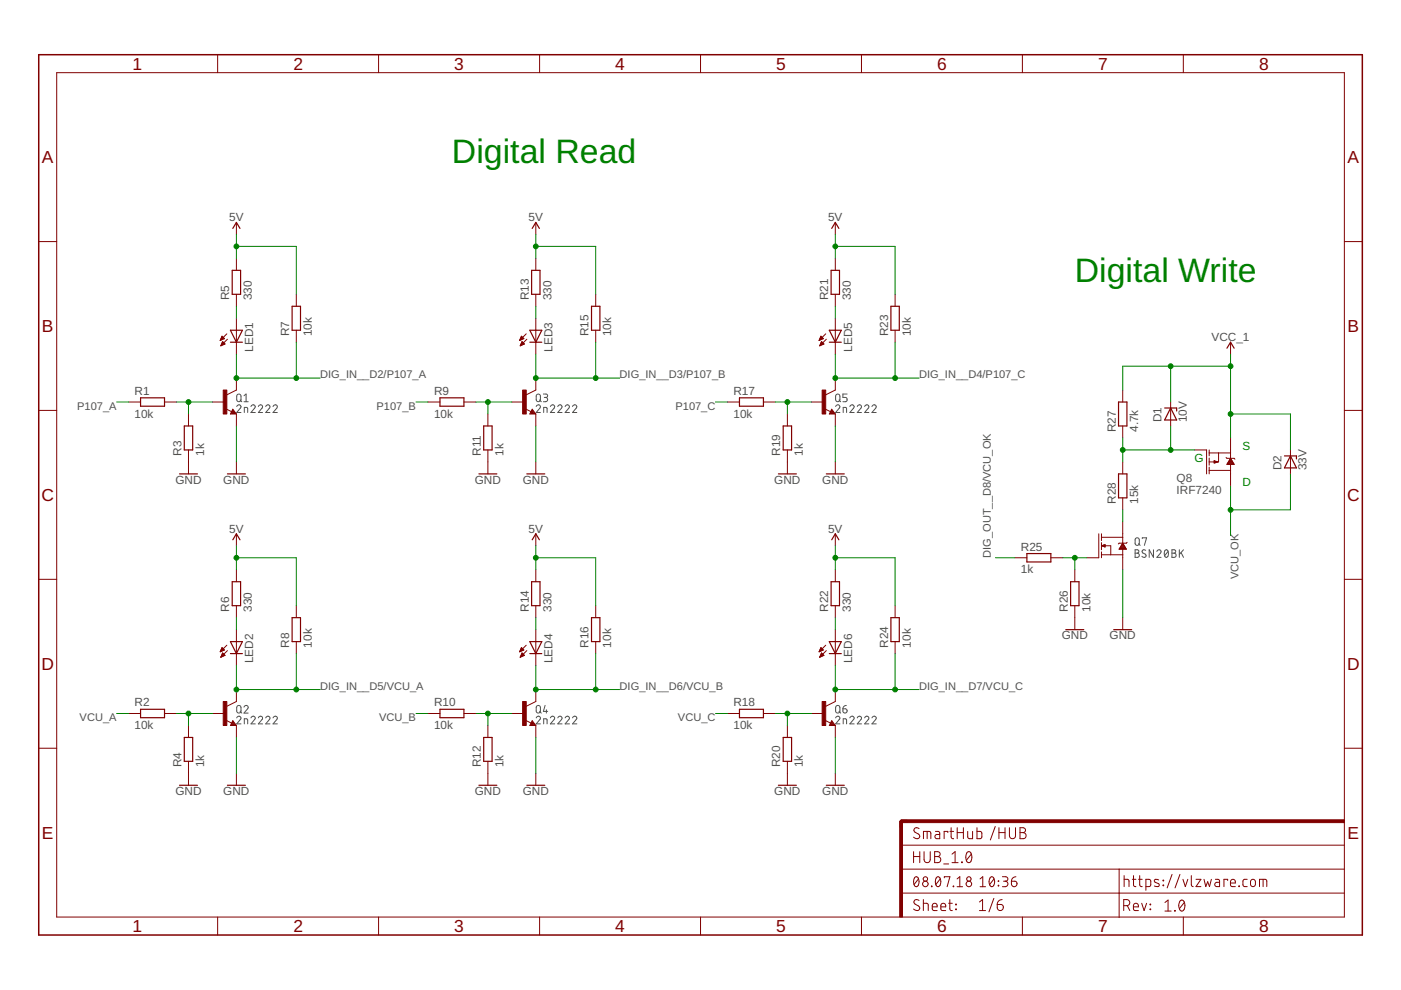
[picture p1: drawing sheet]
<svg xmlns="http://www.w3.org/2000/svg" width="297mm" height="210mm" viewBox="0 0 297 210" stroke-linecap="round" stroke-linejoin="round" font-family="sans-serif">
<g fill="none" stroke="#505050" stroke-width=".21">
<path d="M50.2 86.2a.44 .44 0 0 1 .6-.4 .44 .44 0 0 1 .1 .8l-.7 .9h.9M50.3 83.7l.4-.2 .3 .2 .1 1a.46 .46 0 0 1-.5 .5 .46 .46 0 0 1-.4-.5zM50.9 84.8l.4 .4M51.7 85.2h.9M51.7 83.9l.5-.4v1.7M51.8 87.5v-1.1l.7 .1v1M53.2 86.2a.44 .44 0 0 1 .6-.4 .44 .44 0 0 1 .2 .8l-.8 .9h.9M54.8 86.2a.44 .44 0 0 1 .6-.4 .44 .44 0 0 1 .1 .8l-.7 .9h.9M56.3 86.2a.44 .44 0 0 1 .7-.4 .44 .44 0 0 1 .1 .8l-.8 .9h.9M57.9 86.2a.45 .45 0 0 1 .6-.4 .45 .45 0 0 1 .2 .8l-.8 .9h.9M113.7 86.2a.44 .44 0 0 1 .6-.4 .44 .44 0 0 1 .1 .8l-.7 .9h.9M113.8 83.7l.3-.2 .3 .2 .2 1a.44 .44 0 0 1-.5 .5 .44 .44 0 0 1-.4-.5z"/>
<path d="M114.4 84.8l.4 .4M115.2 83.5h.6a.36 .36 0 0 1 .3 .4 .36 .36 0 0 1-.3 .4h-.4M115.3 87.5v-1.1l.7 .1v1M115.7 84.3a.46 .46 0 0 1 .4 .4 .46 .46 0 0 1-.4 .5h-.5M116.7 86.2a.45 .45 0 0 1 .6-.4 .45 .45 0 0 1 .2 .8l-.8 .9h.9M118.3 86.2a.45 .45 0 0 1 .6-.4 .45 .45 0 0 1 .1 .8l-.7 .9h.9M119.8 86.2a.44 .44 0 0 1 .7-.4 .44 .44 0 0 1 .1 .8l-.8 .9h.9M121.4 86.2a.44 .44 0 0 1 .6-.4 .44 .44 0 0 1 .2 .8l-.8 .9h.9M177.2 86.2a.44 .44 0 0 1 .6-.4 .44 .44 0 0 1 .1 .8l-.7 .9h.9M177.3 83.7l.3-.2 .3 .2 .2 1a.46 .46 0 0 1-.5 .5 .46 .46 0 0 1-.4-.5zM177.9 84.8l.3 .4M178.8 87.5v-1.1l.7 .1v1"/>
<path d="M179.6 83.5h-.9v.8h.5a.46 .46 0 0 1 .4 .4 .46 .46 0 0 1-.4 .5h-.5M180.2 86.2a.44 .44 0 0 1 .6-.4 .44 .44 0 0 1 .2 .8l-.8 .9h.9M181.8 86.2a.44 .44 0 0 1 .6-.4 .44 .44 0 0 1 .1 .8l-.7 .9h.8M183.3 86.2a.44 .44 0 0 1 .7-.4 .44 .44 0 0 1 .1 .8l-.8 .9h.9M184.9 86.2a.45 .45 0 0 1 .6-.4 .45 .45 0 0 1 .2 .8l-.8 .9h.9M240.7 116.6h.4a.36 .36 0 0 1 .4 .3 .36 .36 0 0 1-.4 .4 .44 .44 0 0 1 .5 .4 .44 .44 0 0 1-.5 .5h-.4zM240.7 117.3h.4M240.8 114.2l.3-.2 .3 .2 .2 1a.44 .44 0 0 1-.5 .4 .44 .44 0 0 1-.4-.4zM241.4 115.3l.3 .3M242.2 114.2v-.2h.9l-.5 1.6M242.9 116.7a.41 .41 0 0 0-.6-.1 .41 .41 0 0 0 0 .6l.5 .3a.44 .44 0 0 1 0 .7 .44 .44 0 0 1-.7-.2M244.6 116.6v1.6l-1-1.6v1.6"/>
<path d="M245.3 116.9a.44 .44 0 0 1 .6-.3 .44 .44 0 0 1 .1 .7l-.7 .9h.9M247 116.7l.3-.1a.95 .95 0 0 1 0 1.6 1 1 0 0 1-.3-1.5zM247.6 116.9l-.7 .9M248.5 116.6h.4a.36 .36 0 0 1 .4 .3 .36 .36 0 0 1-.4 .4 .44 .44 0 0 1 .5 .4 .44 .44 0 0 1-.5 .5h-.4zM248.5 117.3h.4M250 116.6v1.6M250.4 117.2l.5 1M250.9 116.6l-.9 1M50.2 152.2a.44 .44 0 0 1 .6-.3 .44 .44 0 0 1 .1 .7l-.7 .9h.9M50.3 149.7l.4-.1 .3 .1 .1 1a.46 .46 0 0 1-.5 .5 .46 .46 0 0 1-.4-.5zM50.9 150.8l.4 .4M51.7 149.9a.44 .44 0 0 1 .7-.3 .44 .44 0 0 1 .1 .7l-.8 .9h.9"/>
<path d="M51.8 153.5v-1.1l.7 .1v1M53.2 152.2a.44 .44 0 0 1 .6-.3 .44 .44 0 0 1 .2 .7l-.8 .9h.9M54.8 152.2a.44 .44 0 0 1 .6-.3 .44 .44 0 0 1 .1 .7l-.7 .9h.9M56.3 152.2a.44 .44 0 0 1 .7-.3 .44 .44 0 0 1 .1 .7l-.8 .9h.9M57.9 152.2a.45 .45 0 0 1 .6-.3 .45 .45 0 0 1 .2 .7l-.8 .9h.9M113.7 152.2a.44 .44 0 0 1 .6-.3 .44 .44 0 0 1 .1 .7l-.7 .9h.9M113.8 149.7l.3-.1 .3 .1 .2 1a.44 .44 0 0 1-.5 .5 .44 .44 0 0 1-.4-.5zM114.4 150.8l.4 .4M115.3 153.5v-1.1l.7 .1v1M115.6 149.6l-.4 1.2h.9M115.8 150.5v.7M116.7 152.2a.45 .45 0 0 1 .6-.3 .45 .45 0 0 1 .2 .7l-.8 .9h.9"/>
<path d="M118.3 152.2a.45 .45 0 0 1 .6-.3 .45 .45 0 0 1 .1 .7l-.7 .9h.9M119.8 152.2a.44 .44 0 0 1 .6-.3 .44 .44 0 0 1 .2 .7l-.8 .9h.9M121.4 152.2a.44 .44 0 0 1 .6-.3 .44 .44 0 0 1 .2 .7l-.8 .9h.9M177.2 152.2a.44 .44 0 0 1 .6-.3 .44 .44 0 0 1 .1 .7l-.7 .9h.9M177.3 149.7l.3-.1 .3 .1 .2 1a.46 .46 0 0 1-.5 .5 .46 .46 0 0 1-.4-.5zM177.9 150.8l.3 .4M178.7 150.3h.5a.45 .45 0 0 1 .4 .5 .45 .45 0 0 1-.4 .4 .45 .45 0 0 1-.5-.5zM178.8 153.5v-1.1l.7 .1v1M179.4 149.6l-.6 .3-.1 .4M180.2 152.2a.44 .44 0 0 1 .6-.3 .44 .44 0 0 1 .2 .7l-.8 .9h.9M181.8 152.2a.44 .44 0 0 1 .6-.3 .44 .44 0 0 1 .1 .7l-.7 .9h.8M183.3 152.2a.44 .44 0 0 1 .6-.3 .44 .44 0 0 1 .2 .7l-.8 .9h.9"/>
<path d="M184.9 152.2a.45 .45 0 0 1 .6-.3 .45 .45 0 0 1 .2 .7l-.8 .9h.9"/>
</g>
<g fill="none" stroke="#800000" stroke-width=".25">
<path d="M49.2 57.3h1.8v5.1h-1.8zM49.4 48.4l.7-1.2 .8 1.2M112.7 57.3h1.8v5.1h-1.8zM112.8 48.4l.8-1.2 .8 1.2M176.2 57.3h1.8v5.1h-1.8zM176.3 48.4l.8-1.2 .8 1.2M48.9 70h2.5l-1.3 2.6zM48.9 72.6h2.5M61.9 64.9h1.8v5.1h-1.8zM112.3 70h2.6l-1.3 2.6zM112.3 72.6h2.6M125.4 64.9h1.8v5.1h-1.8z"/>
<path d="M175.8 70h2.6l-1.3 2.6zM175.8 72.6h2.6M188.9 64.9h1.8v5.1h-1.8zM260.1 73.8l.8-1.2 .8 1.2M29.8 84.3h5.1v1.8h-5.1zM39.1 90.3h1.8v5.1h-1.8zM49.4 87.3l.1 .2h-.4l.3-.5 .5 .7h-.8M93.3 84.3h5.1v1.8h-5.1zM102.6 90.3h1.7v5.1h-1.7zM112.8 87.3l.2 .2h-.4l.2-.5 .5 .7h-.7M156.8 84.3h5.1v1.8h-5.1zM166.1 90.3h1.7v5.1h-1.7z"/>
<path d="M176.3 87.3l.2 .2h-.4l.2-.5 .5 .7h-.7M237.2 85.2h1.7v5.1h-1.7zM246.9 86.5h2.6v.6M248.2 86.5l1.3 2.5h-2.6zM272.3 96.7h2.6v.6M273.6 96.7l1.3 2.5h-2.6zM38.1 100.5h3.8M48.2 100.5h3.8M49.4 114.4l.7-1.2 .8 1.2M101.5 100.5h3.8M111.7 100.5h3.8M112.8 114.4l.8-1.2 .8 1.2"/>
<path d="M165 100.5h3.8M175.2 100.5h3.8M176.3 114.4l.8-1.2 .8 1.2M217.7 117.4h5.1v1.7h-5.1zM237.2 100.5h1.7v5.1h-1.7zM48.9 136h2.5l-1.3 2.6zM48.9 138.6h2.5M49.2 123.3h1.8v5.1h-1.8zM61.9 131h1.8v5h-1.8zM112.3 136h2.6l-1.3 2.6zM112.3 138.6h2.6M112.7 123.3h1.8v5.1h-1.8z"/>
<path d="M125.4 131h1.8v5h-1.8zM175.8 136h2.6l-1.3 2.6zM175.8 138.6h2.6M176.2 123.3h1.8v5.1h-1.8zM188.9 131h1.8v5h-1.8zM226 133.5h3.8M227 123.3h1.8v5.1h-1.8zM236.1 133.5h3.8M29.8 150.4h5.1v1.8h-5.1zM39.1 156.4h1.8v5h-1.8zM49.4 153.3l.1 .3h-.4l.3-.5 .5 .6h-.8M93.3 150.4h5.1v1.8h-5.1z"/>
<path d="M102.6 156.4h1.7v5h-1.7zM112.8 153.3l.2 .3h-.4l.2-.5 .5 .6h-.7M156.8 150.4h5.1v1.8h-5.1zM166.1 156.4h1.7v5h-1.7zM176.3 153.3l.2 .3h-.4l.2-.5 .5 .6h-.7M38.1 166.5h3.8M48.2 166.5h3.8M101.5 166.5h3.8M111.7 166.5h3.8M165 166.5h3.8M175.2 166.5h3.8"/>
</g>
<g fill="none" stroke="#800000" stroke-width=".21">
<path d="M12 15.4h273v179h-273zM46.1 11.6v3.8M80.3 11.6v3.8M114.4 11.6v3.8M148.5 11.6v3.8M182.6 11.6v3.8M216.8 11.6v3.8M250.9 11.6v3.8M8.2 51.2h3.8M50.1 47.2v2.5M50.1 54.8v2.5M113.6 47.2v2.5"/>
<path d="M113.6 54.8v2.5M177.1 47.2v2.5M177.1 54.8v2.5M285 51.2h3.8M46.7 72.2h.1M46.7 72h.3M46.8 71.9h.5M46.8 71.8h.8M46.8 73.2h.2M46.9 71.7h.6M46.9 73.1h.4M46.9 71.5h.4"/>
<path d="M46.9 73h.7M47 71.4h.2M47 72.9h.6M47.1 71.3h.1M47.1 72.7h.4M47.1 71.3l-.4 .9M47.1 71.3l.5 .5M47.1 72.6h.3M47.2 72.5h.1M47.2 72.4l.5 .5-.9 .4zM47.6 71.8l-.9 .4M48.1 70.8l-1.4 1.4"/>
<path d="M48.2 71.9l-1.4 1.4M50.1 62.4v2.5M50.1 67.5v7.6M62.8 62.4v2.5M62.8 70v2.6M110.2 72.2h.1M110.2 72h.3M110.3 71.9h.5M110.3 71.8h.8M110.3 73.2h.2M110.4 71.7h.5M110.4 73.1h.4"/>
<path d="M110.4 71.5h.4M110.4 73h.6M110.5 71.4h.2M110.5 72.9h.6M110.5 72.7h.5M110.6 71.3h.1M110.6 71.3l-.4 .9M110.6 71.3l.5 .5M110.6 72.6h.3M110.6 72.5h.2M110.7 72.4l.5 .5-.9 .4zM111.1 71.8l-.9 .4"/>
<path d="M111.6 70.8l-1.4 1.4M111.7 71.9l-1.4 1.4M113.6 62.4v2.5M113.6 67.5v7.6M126.3 62.4v2.5M126.3 70v2.6M173.7 72.2h.1M173.7 72h.3M173.8 71.9h.5M173.8 71.8h.8M173.8 73.2h.2M173.9 71.7h.5"/>
<path d="M173.9 73.1h.3M173.9 71.5h.4M173.9 73h.6M174 72.9h.6M174 71.4h.2M174 71.3h.1M174 72.7h.5M174.1 71.3l-.4 .9M174.1 71.3l.5 .5M174.1 72.6h.3M174.1 72.5h.2M174.2 72.4l.5 .5-.9 .4z"/>
<path d="M174.6 71.8l-.9 .4M175.1 70.8l-1.4 1.4M175.2 71.9l-1.4 1.4M177.1 62.4v2.5M177.1 67.5v7.6M189.8 62.4v2.5M189.8 70v2.6M260.9 72.6v2.5M8.2 87h3.8M27.3 85.2h2.5M34.9 85.2h2.5M40 87.8v2.5"/>
<path d="M40 95.4v5.1M45 85.2h2.6M47.9 86.7l1.2 .6M49.4 86.8l.7 1h-1.2zM50.1 80.2v2.5l-2 1M50.1 87.8v2.5M50.1 97.9v2.6M90.7 85.2h2.6M98.4 85.2h2.5M103.4 87.8v2.5M103.4 95.4v5.1M108.5 85.2h2.6"/>
<path d="M111.4 86.7l1.2 .6M112.8 86.8l.8 1h-1.3zM113.6 80.2v2.5l-2 1M113.6 87.8v2.5M113.6 97.9v2.6M154.2 85.2h2.6M161.9 85.2h2.5M166.9 87.8v2.5M166.9 95.4v5.1M172 85.2h2.6M174.9 86.7l1.2 .6M176.3 86.8l.8 1h-1.3z"/>
<path d="M177.1 80.2v2.5l-2 1M177.1 87.8v2.5M177.1 97.9v2.6M238 82.7v2.5M238 90.3v2.6M238 97.9v2.6M248.2 85.2v5.1M253.3 95.4h2.5v5.1M256.4 95.4v1.2M256.4 97.1v1.5M256.4 99v1.5M256.4 96h4.5"/>
<path d="M256.4 99.7h4.5M257.4 98.1h.4M257.4 97.8h.5M257.4 97.7h.1M257.4 97.7l.8 .2-.8 .3zM258.4 96v1.9h-2M259.9 97l.2 .2h1.6l.1 .2M260.2 98.3h1.4M260.3 98.2h1.2M260.3 98.1h1.1M260.4 98h1M260.5 97.8h.8"/>
<path d="M260.6 97.7h.6M260.6 97.6h.6M260.7 97.5h.4M260.8 97.4h.2M260.9 97.2h.1M260.9 92.9v4.3M260.9 98.5v4.5M260.9 97.2l.8 1.2h-1.6zM273.6 95.4v5.1M285 87h3.8M50.1 113.2v2.5M113.6 113.2v2.5"/>
<path d="M177.1 113.2v2.5M215.2 118.3h2.5M222.8 118.3h2.5M233 113.2v5.1h-2.6M233.5 113.2v1.4M233.5 115v1.6M233.5 117v1.3M233.5 117.6h4.5M233.5 113.9h4.5M233.5 115.7l.8-.2v.5zM233.6 115.7h1.9v1.9M233.8 115.8h.5"/>
<path d="M234 115.6h.3M234.2 115.9h.1M237.3 116.4h1.5M237.4 116.3h1.3M237.4 116.2h1.3M237.5 116.1h1.1M237.6 115.9h.9M237.7 115.8h.7M237.7 115.7h.7M237.8 115.6h.5M237.9 115.4h.3M237.9 115.3h.2"/>
<path d="M238 115.2h.1M238 105.6v2.5M238 110.6v4.6M238 116.4v4.4M238 115.2l.8 1.2h-1.5zM239 115l-.2 .2h-1.5l-.2 .1M8.2 122.8h3.8M46.7 138.1h.1M46.8 138h.3M46.8 137.9h.6M46.8 139.3v.1M46.9 137.8h.6"/>
<path d="M46.9 139.2h.2M46.9 137.6h.5M46.9 139.1h.5M47 137.5h.3M47 139h.7M47 137.4h.2M47 138.9h.6M47.1 138.7h.4M47.1 137.3l.5 .5-.9 .4zM47.1 138.6h.2M47.2 138.5h.1M47.2 138.5l.5 .5-.9 .3z"/>
<path d="M48.1 136.8l-1.4 1.4M48.2 137.9l-1.4 1.4M50.1 120.8v2.5M50.1 128.4v2.6M50.1 133.5v7.6M62.8 128.4v2.6M62.8 136v2.6M110.2 138.1h.1M110.3 138h.3M110.3 137.9h.6M110.3 139.3v.1M110.4 137.8h.6"/>
<path d="M110.4 139.2h.2M110.4 137.6h.5M110.4 139.1h.5M110.5 137.5h.3M110.5 139h.6M110.5 137.4h.2M110.5 138.9h.6M110.6 138.7h.4M110.6 137.3l.5 .5-.9 .4zM110.6 138.6h.2M110.7 138.5h.1M110.7 138.5l.5 .5-.9 .3z"/>
<path d="M111.6 136.8l-1.4 1.4M111.7 137.9l-1.4 1.4M113.6 120.8v2.5M113.6 128.4v2.6M113.6 133.5v7.6M126.3 128.4v2.6M126.3 136v2.6M173.7 138.1h.1M173.7 138h.4M173.8 137.9h.6M173.8 139.3v.1M173.8 137.8h.7"/>
<path d="M173.8 139.2h.3M173.9 137.6h.5M173.9 139.1h.5M173.9 137.5h.4M173.9 139h.7M174 138.9h.6M174 137.4h.1M174.1 137.3l.5 .5-.9 .4zM174.1 138.7h.4M174.1 138.6h.2M174.2 138.5h.1M174.2 138.5l.5 .5-.9 .3z"/>
<path d="M175.1 136.8l-1.4 1.4M175.2 137.9l-1.4 1.4M177.1 120.8v2.5M177.1 128.4v2.6M177.1 133.5v7.6M189.8 128.4v2.6M189.8 136v2.6M227.9 120.8v2.5M227.9 128.4v5.1M238 131v2.5M285 122.8h3.8M8.2 158.6h3.8"/>
<path d="M27.3 151.3h2.5M34.9 151.3h2.5M40 153.8v2.6M45 151.3h2.6M47.9 152.7l1.2 .6M49.4 152.8l.7 1h-1.2zM50.1 146.2v2.5l-2 1.1M50.1 153.8v2.6M90.7 151.3h2.6M98.4 151.3h2.5M103.4 153.8v2.6M108.5 151.3h2.6"/>
<path d="M111.4 152.7l1.2 .6M112.8 152.8l.8 1h-1.3zM113.6 146.2v2.5l-2 1.1M113.6 153.8v2.6M154.2 151.3h2.6M161.9 151.3h2.5M166.9 153.8v2.6M172 151.3h2.6M174.9 152.7l1.2 .6M176.3 152.8l.8 1h-1.3zM177.1 146.2v2.5l-2 1.1M177.1 153.8v2.6"/>
<path d="M285 158.6h3.8M40 161.4v5.1M50.1 164v2.5M103.4 161.4v5.1M113.6 164v2.5M166.9 161.4v5.1M177.1 164v2.5M191.1 179.2h93.9M194.9 175.7a.58 .58 0 0 0-.9-.1 .58 .58 0 0 0 0 .9l.7 .3a.58 .58 0 0 1 .1 .9 .58 .58 0 0 1-.9 0l-.2-.2M195.8 177.8v-1.5l1.5 .1 .1 1.4M196.6 176.3v1.5M198.3 176.3h.7l.2 .2v1.3h-.5a.44 .44 0 0 1-.5-.4 .44 .44 0 0 1 .5-.5h.5"/>
<path d="M201 176.5v-.2h-.8v1.5M201.4 176.3h.8M201.7 175.5v1.9l.2 .4h.3M202.9 175.5v2.3M202.9 176.5h1.4M204.3 175.5v2.3M205.2 176.3v1.1l.1 .3 .3 .1h.6v-1.5M207.1 175.5v2.3h.8l.3-.4-.1-.9-.2-.2h-.8M211 175.2l-1 2.9M211.8 176.5h1.3M211.8 175.5v2.3M213.1 175.5v2.3"/>
<path d="M214 175.5v1.7a.65 .65 0 0 0 .7 .6 .65 .65 0 0 0 .6-.6v-1.7M216.3 175.5h.6a.52 .52 0 0 1 .5 .5 .52 .52 0 0 1-.5 .5 .65 .65 0 0 1 .7 .7 .65 .65 0 0 1-.7 .6h-.6zM216.3 176.5h.6M46.1 194.4v3.8M80.3 194.4v3.8M114.4 194.4v3.8M148.5 194.4v3.8M182.6 194.4v3.8M191.1 189.4h93.9M191.1 184.3h93.9M193.7 180.6v2.3M193.7 181.6h1.3"/>
<path d="M194 186l.1-.1a.87 .87 0 0 1 .7 1.3 .59 .59 0 0 1-.5 .8 .59 .59 0 0 1-.6-.8l.1-.8zM194.7 186.4l-.9 1.1M194.9 190.9a.58 .58 0 0 0-.9-.1 .58 .58 0 0 0 0 .9l.7 .4a.58 .58 0 0 1 .1 .9 .58 .58 0 0 1-.9-.1l-.2-.2M195 180.6v2.3M195.8 191.5l.9 .1 .1 1.5M195.8 190.7v2.4M195.9 180.6v1.7a.66 .66 0 0 0 .7 .6 .66 .66 0 0 0 .6-.6v-1.7M197.5 187.9l.1 .1zM197.7 192.3h1a.54 .54 0 0 0-.4-.8 .54 .54 0 0 0-.6 .5l.1 1 .9 .1M198.2 180.6h.6a.52 .52 0 0 1 .5 .5 .52 .52 0 0 1-.5 .5 .65 .65 0 0 1 .7 .7 .65 .65 0 0 1-.7 .6h-.6zM198.2 181.6h.6M198.6 186l.1-.1a.87 .87 0 0 1 .8 1.3 .59 .59 0 0 1-.6 .8 .59 .59 0 0 1-.6-.8l.1-.8z"/>
<path d="M199.3 186.4l-.9 1.1M199.5 192.3h1a.54 .54 0 0 0-.4-.8 .54 .54 0 0 0-.6 .5l.1 1 .9 .1M200.1 183.2h1M200.2 186.1v-.2h1.2l-.6 2.1M201.1 191.5h.8M201.4 190.7v2.1l.5 .3M201.8 182.9h1.3M201.8 181.1l.7-.5v2.3M202.1 187.9l.1 .1zM202.6 191.7l.2 .1zM202.6 192.7l.2 .2zM202.9 188h1.2"/>
<path d="M202.9 186.4l.6-.5v2.1M203.9 182.8l.1 .1zM205 180.8a.54 .54 0 0 1 .6-.2 .54 .54 0 0 1 .4 .6 1.34 1.34 0 0 1-.6 1.7 1.42 1.42 0 0 1-.4-2.1zM205.9 181.1l-1 1.3M207.7 191.2l.6-.5v2.4M207.7 193.1h1.3M207.8 188h1.2M207.8 186.4l.6-.5v2.1M210 186l.1-.1a.89 .89 0 0 1 .8 1.3l-.1 .3a.51 .51 0 0 1-.5 .5 .51 .51 0 0 1-.5-.5l-.1-.8zM210.7 190.5l-1 2.8M210.8 186.4l-1 1.1M211.4 191.8h.8a.65 .65 0 0 1 .5 .7 .65 .65 0 0 1-.6 .6 .65 .65 0 0 1-.7-.7z"/>
<path d="M211.6 187.7l.2 .1zM211.6 186.8l.2 .1zM212.5 190.7l-.8 .3-.3 .8M212.5 185.9h.7a.48 .48 0 0 1 .5 .5 .48 .48 0 0 1-.5 .4h-.4M213.1 186.8a.58 .58 0 0 1 .6 .6 .58 .58 0 0 1-.6 .6h-.6M214.4 186.8h.8a.59 .59 0 0 1 .4 .7 .59 .59 0 0 1-.6 .5 .59 .59 0 0 1-.6-.6zM215.4 185.9l-.7 .3-.3 .6M216.8 194.4v3.8M237.3 184.3v10.2M238.3 192h.6a.65 .65 0 0 0 .6-.6 .65 .65 0 0 0-.6-.7h-.6v2.4M238.3 186.4l1 .1 .1 1.5M238.3 185.7v2.3"/>
<path d="M239 192l.5 1.1M240.1 186.4h.7M240.3 192.3h1.1a.55 .55 0 0 0-.4-.8 .55 .55 0 0 0-.7 .5l.1 1 1 .1M240.3 185.7v2l.5 .3M241.4 186.4h.8M241.6 185.7v1.9l.2 .3 .4 .1M242.1 191.5l.5 1.6 .5-1.6M243 188h.7l.2-.3 .1-.9-.3-.3-.7-.1v2.4M243.8 192.7l.2 .2zM243.8 191.7l.2 .1zM245.7 186.6l-.8-.1-.2 .2 .1 .3 .9 .4v.5l-.3 .1-.6-.1M246.6 187.7l.1 .1z"/>
<path d="M246.6 186.6l.1 .2zM247 191.3l.6-.5v2.4M247 193.2h1.3M248.5 185.4l-1 2.9M249 193l.2 .2zM250.2 185.4l-1.1 2.9M250.2 191a.62 .62 0 0 1 .8 0 .62 .62 0 0 1 .2 .7 .99 .99 0 0 1-.8 1.4 1.62 1.62 0 0 1-.2-2.1zM250.8 186.4l.5 1.6 .5-1.6M250.9 194.4v3.8M251.1 191.3l-1 1.3M252.6 185.7v1.9l.1 .3 .3 .1M253.6 186.4h1l-1 1.6h1"/>
<path d="M255.3 186.4l.4 1.6 .4-1.1 .3 1.1 .4-1.6M257.7 186.4l.6 .1 .3 .2v1.3h-.6a.46 .46 0 0 1-.5-.5 .46 .46 0 0 1 .5-.4h.6M260.3 186.7v-.3h-.8v1.6M260.9 187.2h1a.55 .55 0 0 0-.3-.7 .55 .55 0 0 0-.7 .4l.1 1 .9 .1M262.7 187.9l.1 .1zM264.4 186.4l-.6 .1-.3 .3 .2 1.1 .7 .1M265.3 186.6l.4-.2a.92 .92 0 0 1 .2 1.5l-.3 .1-.4-.4zM267 188v-1.6l1.5 .1 .1 1.5M267.8 186.4v1.6"/>
<circle cx="196.2" cy="186.4" r=".47"/>
<circle cx="196.2" cy="187.4" r=".59"/>
<circle cx="205.4" cy="186.4" r=".47"/>
<circle cx="205.4" cy="187.4" r=".59"/>
</g>
<g fill="#800000" stroke="#800000" stroke-width=".21">
<path d="M190.8 174.1h.5v20.3h-.5z"/>
<path d="M191.1 173.8h93.9v.6h-93.9z"/>
<path d="M174.3 82.7h.8v5.1h-.8z"/>
<path d="M110.8 82.7h.8v5.1h-.8z"/>
<path d="M47.3 82.7h.8v5.1h-.8z"/>
<path d="M174.3 148.7h.8v5.1h-.8z"/>
<path d="M110.8 148.7h.8v5.1h-.8z"/>
<path d="M47.3 148.7h.8v5.1h-.8z"/>
</g>
<path d="M192.3 174.1h-1.2v1.3" fill="none" stroke="#800000" stroke-width=".61"/>
<path d="M8.2 11.6h280.6v186.6h-280.6z" fill="none" stroke="#800000" stroke-width=".32"/>
<g fill="none" stroke="#008000" stroke-width=".21">
<path d="M50.1 49.7v5.1M50.1 52.2h12.7v10.2M113.6 49.7v5.1M113.6 52.2h12.7v10.2M177.1 49.7v5.1M177.1 52.2h12.7v10.2M50.1 64.9v2.6M50.1 75.1v5.1h17.8M62.8 72.6v7.6M113.6 64.9v2.6M113.6 75.1v5.1h17.8M126.3 72.6v7.6"/>
<path d="M177.1 64.9v2.6M177.1 75.1v5.1h17.8M189.8 72.6v7.6M248.2 77.6v7.6M260.9 77.6h-22.9v5.1M260.9 75.1v17.8M24.7 85.2h2.6M37.4 85.2h7.6M40 85.2v2.6M50.1 90.3v7.6M88.2 85.2h2.5M100.9 85.2h7.6"/>
<path d="M103.4 85.2v2.6M113.6 90.3v7.6M151.7 85.2h2.5M164.4 85.2h7.6M166.9 85.2v2.6M177.1 90.3v7.6M238 92.9v5M238 95.4h15.3M248.2 90.3v5.1M260.9 87.8h12.7v7.6M50.1 115.7v5.1M50.1 118.3h12.7v10.1"/>
<path d="M113.6 115.7v5.1M113.6 118.3h12.7v10.1M177.1 115.7v5.1M177.1 118.3h12.7v10.1M211.1 118.3h4.1M225.3 118.3h5.1M227.9 118.3v2.5M238 108.1v2.5M260.9 103v10.6M273.6 100.5v7.6h-12.7M50.1 131v2.5M62.8 138.6v7.6"/>
<path d="M113.6 131v2.5M126.3 138.6v7.6M177.1 131v2.5M189.8 138.6v7.6M238 120.8v10.2M24.7 151.3h2.6M37.4 151.3h7.6M40 151.3v2.5M50.1 141.1v5.1h17.8M50.1 156.4v7.6M88.2 151.3h2.5M100.9 151.3h7.6"/>
<path d="M103.4 151.3v2.5M113.6 141.1v5.1h17.8M113.6 156.4v7.6M151.7 151.3h2.5M164.4 151.3h7.6M166.9 151.3v2.5M177.1 141.1v5.1h17.8M177.1 156.4v7.6"/>
</g>
<g fill="#008000" stroke="#008000" stroke-width=".21">
<circle cx="248.2" cy="95.4" r=".51"/>
<circle cx="238" cy="95.4" r=".51"/>
<circle cx="260.9" cy="108.1" r=".51"/>
<circle cx="113.6" cy="80.2" r=".51"/>
<circle cx="126.3" cy="80.2" r=".51"/>
<circle cx="113.6" cy="146.2" r=".51"/>
<circle cx="126.3" cy="146.2" r=".51"/>
<circle cx="50.1" cy="80.2" r=".51"/>
<circle cx="62.8" cy="80.2" r=".51"/>
<circle cx="177.1" cy="80.2" r=".51"/>
<circle cx="189.8" cy="80.2" r=".51"/>
<circle cx="177.1" cy="146.2" r=".51"/>
<circle cx="189.8" cy="146.2" r=".51"/>
<circle cx="50.1" cy="146.2" r=".51"/>
<circle cx="62.8" cy="146.2" r=".51"/>
<circle cx="166.9" cy="85.2" r=".51"/>
<circle cx="177.1" cy="52.2" r=".51"/>
<circle cx="113.6" cy="52.2" r=".51"/>
<circle cx="50.1" cy="52.2" r=".51"/>
<circle cx="177.1" cy="118.3" r=".51"/>
<circle cx="113.6" cy="118.3" r=".51"/>
<circle cx="50.1" cy="118.3" r=".51"/>
<circle cx="103.4" cy="85.2" r=".51"/>
<circle cx="40" cy="85.2" r=".51"/>
<circle cx="166.9" cy="151.3" r=".51"/>
<circle cx="103.4" cy="151.3" r=".51"/>
<circle cx="40" cy="151.3" r=".51"/>
<circle cx="227.9" cy="118.3" r=".51"/>
<circle cx="248.2" cy="77.6" r=".51"/>
<circle cx="260.9" cy="77.6" r=".51"/>
<circle cx="260.9" cy="87.8" r=".51"/>
</g>
<g font-size="7.2" fill="#008000">
<text x="95.8" y="34.5">Digital Read</text>
<text x="227.9" y="59.9">Digital Write</text>
</g>
<g font-size="3.7" fill="#800000">
<text x="28.1" y="14.8">1</text>
<text x="62.2" y="14.8">2</text>
<text x="96.3" y="14.8">3</text>
<text x="130.4" y="14.8">4</text>
<text x="164.6" y="14.8">5</text>
<text x="198.7" y="14.8">6</text>
<text x="232.8" y="14.8">7</text>
<text x="266.9" y="14.8">8</text>
<text x="8.9" y="34.6">A</text>
<text x="285.7" y="34.6">A</text>
<text x="8.9" y="70.4">B</text>
<text x="285.7" y="70.4">B</text>
<text x="8.8" y="106.2">C</text>
<text x="285.6" y="106.2">C</text>
<text x="8.8" y="142">D</text>
<text x="285.6" y="142">D</text>
<text x="8.9" y="177.8">E</text>
<text x="285.7" y="177.8">E</text>
<text x="28.1" y="197.6">1</text>
<text x="62.2" y="197.6">2</text>
<text x="96.3" y="197.6">3</text>
<text x="130.4" y="197.6">4</text>
<text x="164.6" y="197.6">5</text>
<text x="198.7" y="197.6">6</text>
<text x="232.8" y="197.6">7</text>
<text x="266.9" y="197.6">8</text>
</g>
<g font-size="2.5" fill="#505050">
<text x="48.6" y="46.9">5V</text>
<text x="112.1" y="46.9">5V</text>
<text x="175.6" y="46.9">5V</text>
<text x="48.6" y="63.7" transform="rotate(-90 48.6 63.7)">R5</text>
<text x="53.4" y="63.7" transform="rotate(-90 53.4 63.7)">330</text>
<text x="112.1" y="63.7" transform="rotate(-90 112.1 63.7)">R13</text>
<text x="116.9" y="63.7" transform="rotate(-90 116.9 63.7)">330</text>
<text x="175.6" y="63.7" transform="rotate(-90 175.6 63.7)">R21</text>
<text x="180.4" y="63.7" transform="rotate(-90 180.4 63.7)">330</text>
<text x="61.3" y="71.3" transform="rotate(-90 61.3 71.3)">R7</text>
<text x="66.1" y="71.3" transform="rotate(-90 66.1 71.3)">10k</text>
<text x="124.8" y="71.3" transform="rotate(-90 124.8 71.3)">R15</text>
<text x="129.6" y="71.3" transform="rotate(-90 129.6 71.3)">10k</text>
<text x="188.3" y="71.3" transform="rotate(-90 188.3 71.3)">R23</text>
<text x="193.1" y="71.3" transform="rotate(-90 193.1 71.3)">10k</text>
<text x="53.7" y="74.6" transform="rotate(-90 53.7 74.6)">LED1</text>
<text x="117.2" y="74.6" transform="rotate(-90 117.2 74.6)">LED3</text>
<text x="180.6" y="74.6" transform="rotate(-90 180.6 74.6)">LED5</text>
<text x="256.9" y="72.3">VCC_1</text>
<text x="28.5" y="83.7">R1</text>
<text x="92" y="83.7">R9</text>
<text x="155.5" y="83.7">R17</text>
<text x="28.5" y="88.5">10k</text>
<text x="92" y="88.5">10k</text>
<text x="155.5" y="88.5">10k</text>
<text x="246.3" y="89.6" transform="rotate(-90 246.3 89.6)">D1</text>
<text x="251.6" y="89.6" transform="rotate(-90 251.6 89.6)">10V</text>
<text x="236.5" y="91.6" transform="rotate(-90 236.5 91.6)">R27</text>
<text x="241.3" y="91.6" transform="rotate(-90 241.3 91.6)">4.7k</text>
<text x="38.5" y="96.7" transform="rotate(-90 38.5 96.7)">R3</text>
<text x="43.3" y="96.7" transform="rotate(-90 43.3 96.7)">1k</text>
<text x="101.9" y="96.7" transform="rotate(-90 101.9 96.7)">R11</text>
<text x="106.7" y="96.7" transform="rotate(-90 106.7 96.7)">1k</text>
<text x="165.4" y="96.7" transform="rotate(-90 165.4 96.7)">R19</text>
<text x="170.2" y="96.7" transform="rotate(-90 170.2 96.7)">1k</text>
<text x="271.7" y="99.7" transform="rotate(-90 271.7 99.7)">D2</text>
<text x="277" y="99.7" transform="rotate(-90 277 99.7)">33V</text>
<text x="37.2" y="102.5">GND</text>
<text x="47.3" y="102.5">GND</text>
<text x="100.7" y="102.5">GND</text>
<text x="110.8" y="102.5">GND</text>
<text x="164.2" y="102.5">GND</text>
<text x="174.3" y="102.5">GND</text>
<text x="236.5" y="106.8" transform="rotate(-90 236.5 106.8)">R28</text>
<text x="241.3" y="106.8" transform="rotate(-90 241.3 106.8)">15k</text>
<text x="249.5" y="104.8">IRF7240</text>
<text x="249.5" y="102.3">Q8</text>
<text x="48.6" y="112.9">5V</text>
<text x="112.1" y="112.9">5V</text>
<text x="175.6" y="112.9">5V</text>
<text x="216.5" y="116.8">R25</text>
<text x="216.5" y="121.6">1k</text>
<text x="48.6" y="129.7" transform="rotate(-90 48.6 129.7)">R6</text>
<text x="53.4" y="129.7" transform="rotate(-90 53.4 129.7)">330</text>
<text x="112.1" y="129.7" transform="rotate(-90 112.1 129.7)">R14</text>
<text x="116.9" y="129.7" transform="rotate(-90 116.9 129.7)">330</text>
<text x="175.6" y="129.7" transform="rotate(-90 175.6 129.7)">R22</text>
<text x="180.4" y="129.7" transform="rotate(-90 180.4 129.7)">330</text>
<text x="226.4" y="129.7" transform="rotate(-90 226.4 129.7)">R26</text>
<text x="231.2" y="129.7" transform="rotate(-90 231.2 129.7)">10k</text>
<text x="61.3" y="137.3" transform="rotate(-90 61.3 137.3)">R8</text>
<text x="66.1" y="137.3" transform="rotate(-90 66.1 137.3)">10k</text>
<text x="124.8" y="137.3" transform="rotate(-90 124.8 137.3)">R16</text>
<text x="129.6" y="137.3" transform="rotate(-90 129.6 137.3)">10k</text>
<text x="188.3" y="137.3" transform="rotate(-90 188.3 137.3)">R24</text>
<text x="193.1" y="137.3" transform="rotate(-90 193.1 137.3)">10k</text>
<text x="225.1" y="135.5">GND</text>
<text x="235.3" y="135.5">GND</text>
<text x="53.7" y="140.6" transform="rotate(-90 53.7 140.6)">LED2</text>
<text x="117.2" y="140.6" transform="rotate(-90 117.2 140.6)">LED4</text>
<text x="180.6" y="140.6" transform="rotate(-90 180.6 140.6)">LED6</text>
<text x="28.5" y="149.8">R2</text>
<text x="92" y="149.8">R10</text>
<text x="155.5" y="149.8">R18</text>
<text x="28.5" y="154.6">10k</text>
<text x="92" y="154.6">10k</text>
<text x="155.5" y="154.6">10k</text>
<text x="38.5" y="162.7" transform="rotate(-90 38.5 162.7)">R4</text>
<text x="43.3" y="162.7" transform="rotate(-90 43.3 162.7)">1k</text>
<text x="101.9" y="162.7" transform="rotate(-90 101.9 162.7)">R12</text>
<text x="106.7" y="162.7" transform="rotate(-90 106.7 162.7)">1k</text>
<text x="165.4" y="162.7" transform="rotate(-90 165.4 162.7)">R20</text>
<text x="170.2" y="162.7" transform="rotate(-90 170.2 162.7)">1k</text>
<text x="37.2" y="168.5">GND</text>
<text x="47.3" y="168.5">GND</text>
<text x="100.7" y="168.5">GND</text>
<text x="110.8" y="168.5">GND</text>
<text x="164.2" y="168.5">GND</text>
<text x="174.3" y="168.5">GND</text>
</g>
<g font-size="2.5" fill="#008000">
<text x="263.4" y="95.4">S</text>
<text x="253.3" y="97.9">G</text>
<text x="263.4" y="103">D</text>
</g>
<g font-size="2.3" fill="#505050">
<text x="67.9" y="80.2">DIG_IN__D2/P107_A</text>
<text x="131.4" y="80.2">DIG_IN__D3/P107_B</text>
<text x="194.9" y="80.2">DIG_IN__D4/P107_C</text>
<text x="16.4" y="86.9">P107_A</text>
<text x="79.8" y="86.9">P107_B</text>
<text x="143.2" y="86.9">P107_C</text>
<text x="210.1" y="118.3" transform="rotate(-90 210.1 118.3)">DIG_OUT_ D8/VCU_OK</text>
<text x="262.6" y="122.8" transform="rotate(-90 262.6 122.8)">VCU_OK</text>
<text x="67.9" y="146.2">DIG_IN__D5/VCU_A</text>
<text x="131.4" y="146.2">DIG_IN__D6/VCU_B</text>
<text x="194.9" y="146.2">DIG_IN__D7/VCU_C</text>
<text x="16.9" y="152.9">VCU_A</text>
<text x="80.4" y="152.9">VCU_B</text>
<text x="143.7" y="152.9">VCU_C</text>
</g>
</svg>
